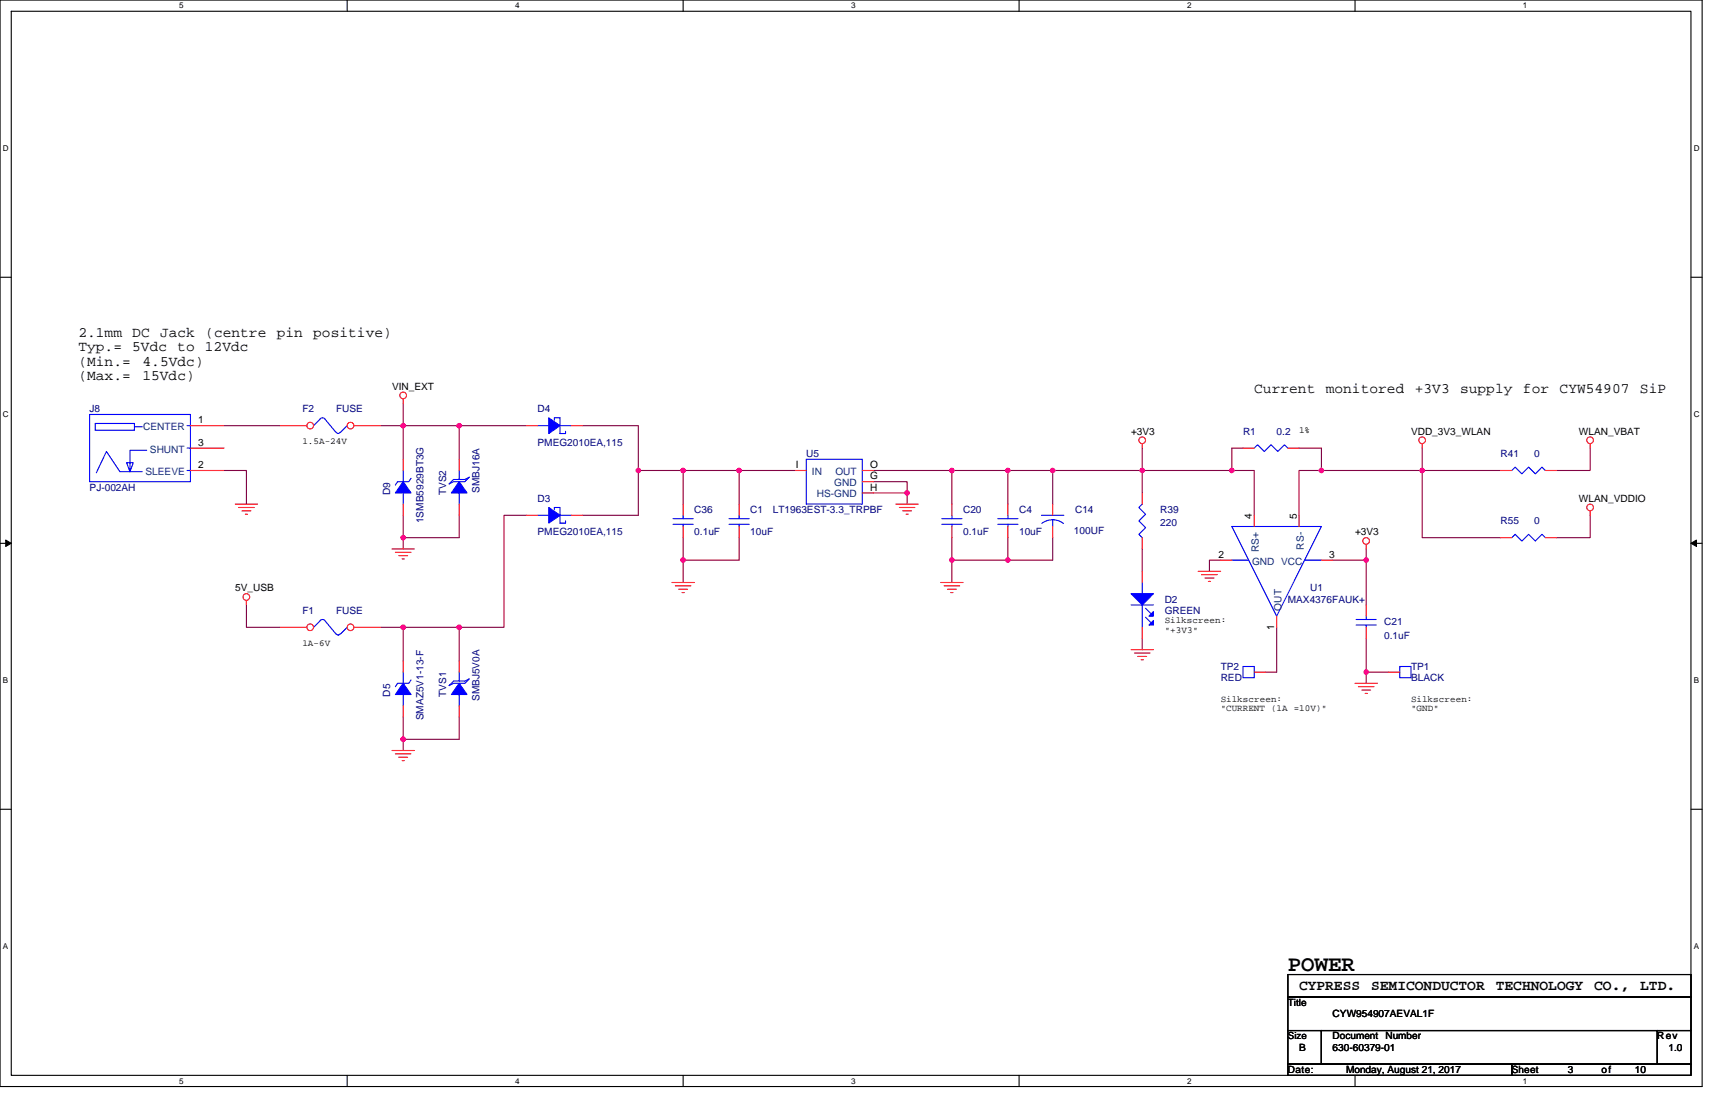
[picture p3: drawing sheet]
<svg xmlns="http://www.w3.org/2000/svg" width="432mm" height="279mm" viewBox="0 0 432 279" stroke-linecap="round" stroke-linejoin="round" font-family="sans-serif">
<path d="M0 0h428.6v273.5h-428.6zM2.8 2.8h422.9v267.9h-422.9z" fill="none" stroke="#000" stroke-width=".28"/>
<g fill="#fff">
<path d="M45.1 .3h1.1v2.3h-1.1z"/>
<path d="M45.1 271h1.1v2.2h-1.1z"/>
</g>
<path d="M87.4 0v2.8M87.4 270.7v2.8" fill="none" stroke="#000" stroke-width=".28"/>
<g fill="#fff">
<path d="M129.7 .3h1.1v2.3h-1.1z"/>
<path d="M129.7 271h1.1v2.2h-1.1z"/>
</g>
<path d="M172 0v2.8M172 270.7v2.8" fill="none" stroke="#000" stroke-width=".28"/>
<g fill="#fff">
<path d="M214.3 .3h1.1v2.3h-1.1z"/>
<path d="M214.3 271h1.1v2.2h-1.1z"/>
</g>
<path d="M256.6 0v2.8M256.6 270.7v2.8" fill="none" stroke="#000" stroke-width=".28"/>
<g fill="#fff">
<path d="M298.9 .3h1.1v2.3h-1.1z"/>
<path d="M298.9 271h1.1v2.2h-1.1z"/>
</g>
<path d="M341.2 0v2.8M341.2 270.7v2.8" fill="none" stroke="#000" stroke-width=".28"/>
<g fill="#fff">
<path d="M383.5 .3h1.1v2.3h-1.1z"/>
<path d="M383.5 271h1.1v2.2h-1.1z"/>
<path d="M.7 36.3h1.5v2.3h-1.5z"/>
<path d="M426.5 36.3h1.4v2.3h-1.4z"/>
<path d="M.7 103.3h1.5v2.2h-1.5z"/>
<path d="M426.5 103.3h1.4v2.2h-1.4z"/>
</g>
<path d="M0 69.8h2.8M425.7 69.8h2.9" fill="none" stroke="#000" stroke-width=".28"/>
<g fill="#fff">
<path d="M.7 170.2h1.4v2.3h-1.4z"/>
<path d="M426.5 170.2h1.3v2.3h-1.3z"/>
</g>
<path d="M0 136.8h2.8M425.7 136.8h2.9" fill="none" stroke="#000" stroke-width=".28"/>
<path d="M1.4 135.9l1.4 .9-1.4 .8zM425.7 136.8l1.4-.9v1.7z" fill="#000" stroke="#000" stroke-width=".25"/>
<g fill="#fff">
<path d="M.7 237.2h1.4v2.2h-1.4z"/>
<path d="M426.4 237.2h1.4v2.2h-1.4z"/>
</g>
<path d="M0 203.7h2.8M425.7 203.7h2.9M324.3 245.3h101.4v5.7h-101.4zM324.3 251h101.4v8.4h-101.4zM324.3 259.4h8.4v8.5h-8.4zM332.7 259.4h84.6v8.5h-84.6zM417.3 259.4h8.4v8.5h-8.4zM324.3 267.9h56.3v2.8h-56.3zM380.6 267.9h45.1v2.8h-45.1z" fill="none" stroke="#000" stroke-width=".28"/>
<g fill="none" stroke="#800040" stroke-width=".28">
<path d="M56.4 118.4h5.6v8.5M56.4 107.1h14.1M101.5 101.5v5.6h-5.6M115.6 107.1h-14.1v8.5M132.5 107.1h-16.9v8.5M146.6 107.1h14.1v11.3M160.7 118.4v11.3h-14.1M160.7 118.4h11.3M172 118.4v8.5M172 118.4h14.1M186.1 118.4v8.5M186.1 118.4h14.1"/>
<path d="M219.9 118.4h19.8M253.8 118.4h-14.1v8.5M253.8 118.4v8.5M253.8 118.4h11.2M287.6 112.8v5.6h22.6v-5.6h2.8M310.2 118.4h5.6v11.3M327.1 112.8h5.6v5.6M332.7 118.4h-5.6v11.3M332.7 118.4h25.4v16.9h19.7M358.1 112.8v5.6h19.7M400.4 112.8v5.6h-8.5M101.5 129.7v5.6h14.1v-5.6"/>
<path d="M101.5 135.3v2.9M132.5 129.7h-5.6v28.2h-11.3M172 135.3v5.7M186.1 135.3v5.7h-14.1M219.9 121.2h8.5v2.9M219.9 124.1h8.5v2.8M239.7 135.3v5.7M253.8 135.3v5.7M265 135.3v5.7h-11.2M287.6 124.1v-5.7h-22.6v8.5M287.6 138.2v5.6M344 138.2v2.8"/>
<path d="M400.4 129.7v5.6h-8.5M62 152.3v5.6h8.5M95.9 157.9h5.6M115.6 157.9v8.5M115.6 157.9h-14.1v8.5M172 141v5.6M239.7 141h14.1M239.7 141v5.6M307.3 141h-2.8v2.8M321.4 157.9v11.3h-2.8M335.5 141h8.5M344 141v11.3"/>
<path d="M287.6 160.7v2.8M344 160.7v8.5M344 169.2v2.8M344 169.2h5.6M101.5 180.5v5.6h14.1v-5.6M101.5 186.1v2.8"/>
</g>
<g fill="#f0f" stroke="#f0f" stroke-width=".28">
<circle cx="101.5" cy="135.3" r=".56"/>
<circle cx="101.5" cy="107.1" r=".56"/>
<circle cx="115.6" cy="107.1" r=".56"/>
<circle cx="101.5" cy="186.1" r=".57"/>
<circle cx="101.5" cy="157.9" r=".57"/>
<circle cx="115.6" cy="157.9" r=".57"/>
<circle cx="172" cy="141" r=".56"/>
<circle cx="186.1" cy="118.4" r=".56"/>
<circle cx="172" cy="118.4" r=".56"/>
<circle cx="160.7" cy="118.4" r=".55"/>
<circle cx="228.4" cy="124.1" r=".56"/>
<circle cx="239.6" cy="141" r=".55"/>
<circle cx="253.7" cy="141" r=".55"/>
<circle cx="239.6" cy="118.4" r=".55"/>
<circle cx="265" cy="118.4" r=".55"/>
<circle cx="287.6" cy="118.4" r=".55"/>
<circle cx="253.7" cy="118.4" r=".55"/>
<circle cx="310.1" cy="118.4" r=".55"/>
<circle cx="358.1" cy="118.4" r=".55"/>
<circle cx="332.7" cy="118.4" r=".55"/>
<circle cx="344" cy="141" r=".55"/>
<circle cx="344" cy="169.2" r=".55"/>
</g>
<g fill="none" stroke="#f00" stroke-width=".28">
<path d="M101.5 100.4v1.1M132.5 107.1h2.8M143.8 107.1h2.8M200.2 118.4h2.8M217.1 118.4h2.8M287.6 111.7v1.1M358.1 111.7v1.1M400.4 111.7v1.1M59.2 126.9h5.7M60.1 127.7h3.9M60.9 128.6h2.3M61.8 129.4h.5"/>
<path d="M98.7 138.2h5.6M99.5 139h4M100.4 139.9h2.2M172 132.5v2.8M172 126.9v2.8M217.1 121.2h2.8M217.1 124.1h2.8M225.6 126.9h5.6M226.4 127.7h4M227.3 128.6h2.2M228.1 129.4h.6M239.7 132.5v2.8"/>
<path d="M239.7 126.9v2.8M315.8 129.7v2.8M327.1 129.7v2.8M344 137v1.2M400.4 128.6v1.1M62 151.1v1.2M101.2 140.7h.6M169.2 146.6h5.6M170 147.5h4M170.9 148.3h2.2M171.7 149.2h.6M236.9 146.6h5.6"/>
<path d="M237.7 147.5h3.9M238.5 148.3h2.3M239.4 149.2h.5M301.7 143.8h5.6M302.5 144.7h4M303.4 145.5h2.2M304.2 146.3h.6M307.3 141h2.9M321.4 155.1v2.8M332.7 141h2.8M101.5 177.6v2.9M101.5 166.4v2.8"/>
<path d="M284.8 163.5h5.6M285.6 164.4h4M286.5 165.2h2.2M287.3 166.1h.6M341.2 172h5.6M342 172.8h3.9M342.9 173.7h2.2M343.7 174.5h.6M98.7 188.9h5.6M99.5 189.8h4M100.4 190.6h2.2M101.2 191.5h.6"/>
<circle cx="101.5" cy="99.5" r=".84"/>
<circle cx="287.6" cy="110.8" r=".84"/>
<circle cx="358.1" cy="110.8" r=".84"/>
<circle cx="400.4" cy="110.8" r=".84"/>
<circle cx="344" cy="136.2" r=".84"/>
<circle cx="400.4" cy="127.7" r=".84"/>
<circle cx="62" cy="150.3" r=".84"/>
</g>
<g fill="none" stroke="#00f" stroke-width=".28">
<path d="M79 107.1l1.8-1.8 .6-.1 .4 .2 2.8 3.4M85.6 108.8a.55 .55 0 0 1-.5 .3 .55 .55 0 0 1-.5-.3M87.4 107.1l-1.7 1.7M135.3 107.1h2.9M139.6 105.7v-.5h1.4v3.9h1.4v-.5M141 107.1h2.8M203 115.6h14.1v11.3h-14.1zM169.5 130.6h5M169.5 132h5M172 132v.5M172 129.7v.9M237.1 130.6h5.1"/>
<path d="M237.1 132h5.1M239.7 132v.5M239.7 129.7v.9M310.2 132.5h22.5l-11.3 22.6zM310.2 141h4.2M328.5 141h4.2M101.5 174.8v2.8M101.5 169.2v2.8M103.5 171.2l-.6 .8h-2.8l-.6 .8"/>
</g>
<g fill="#00f" stroke="#00f" stroke-width=".28">
<path d="M138.2 105.2l2.8 1.9-2.8 2z" fill-rule="evenodd"/>
<path d="M101.5 172l2 2.8h-4z" fill-rule="evenodd"/>
</g>
<circle cx="78.1" cy="107.1" r=".84" fill="#fff" stroke="#f00" stroke-width=".28"/>
<path d="M70.5 107.1h6.8" fill="none" stroke="#f00" stroke-width=".28"/>
<circle cx="88.3" cy="107.1" r=".84" fill="#fff" stroke="#f00" stroke-width=".28"/>
<g fill="none" stroke="#f00" stroke-width=".28">
<path d="M89.1 107.1h6.8M101.5 115.6v2.8M115.6 115.6v2.8M313 112.8h2.8M324.3 112.8h2.8M377.8 118.4h2.8M389.1 118.4h2.8M101.5 126.9v2.8M115.6 126.9v2.8M132.5 129.7h2.8M143.8 129.7h2.8M186.1 132.5v2.8"/>
<path d="M186.1 126.9v2.8M253.8 132.5v2.8M253.8 126.9v2.8M265 126.9v2.8M265 132.5v2.8M287.6 135.3v2.9M287.6 124.1v2.8M287.6 157.9v2.8M287.6 143.8v2.8M344 157.9v2.8M344 152.3v2.8M115.6 177.6v2.9"/>
<path d="M115.6 166.4v2.8M315.8 169.2h2.8M349.6 169.2h2.8"/>
</g>
<g fill="none" stroke="#00f" stroke-width=".28">
<path d="M101.5 118.4v2.8M115.6 118.4v2.3M315.8 112.8l.8-.8 1.7 1.6 1.7-1.6 1.7 1.6 1.7-1.6 .9 .8M380.6 118.4l.9-.8 1.7 1.7 1.7-1.7 1.7 1.7 1.6-1.7 .9 .8M101.5 124.1v2.8M103.5 120.4l-.6 .8h-2.8l-.6 .9M113.1 121.8l1.1-1.1h2.8l1.2-.6-1.2 1.1h-2.8zM115.6 124.1v2.8M135.3 129.7h2.9M139.6 128.3v-.6h1.4v4h1.4v-.6M141 129.7h2.8M183.6 130.6h5"/>
<path d="M183.6 132h5M186.1 132v.5M186.1 129.7v.9M251.2 130.6h5.1M251.2 132h5.1M253.8 132v.5M253.8 129.7v.9M262.2 129.7h5.7M262.3 131.8l1.3-.7 1.4-.3 1.5 .3 1.3 .7M265 130.8v1.7M287.6 126.9l-.9 .8 1.7 1.7-1.7 1.7 1.7 1.7-1.7 1.7 .9 .8M80.6 156.2l.6-.3 .6 .3"/>
<path d="M80.6 156.2l-1.6 1.7M81.8 156.2l2.8 3.4M85.6 159.5a.55 .55 0 0 1-.5 .4 .55 .55 0 0 1-.5-.4M87.4 157.9l-1.7 1.7M284.8 152.3h5.6M287.6 146.6v2.8M287.6 152.3v5.6M288.4 153.1l1.5 1.4M288.4 155.4l1.5 1.4M341.4 155.9h5.1M341.4 157.3h5.1M344 157.3v.6"/>
<path d="M344 155.1v.8M114.2 171.4h2.8l1.2-.5-1.2 1.1h-2.8l-1.1 .6zM115.6 174.8v2.8M115.6 169.2v2.2M313 167.8h2.8v2.8h-2.8zM352.4 167.8h2.9v2.8h-2.9z"/>
</g>
<g fill="#00f" stroke="#00f" stroke-width=".28">
<path d="M138.2 127.7l2.8 2-2.8 2z" fill-rule="evenodd"/>
<path d="M115.6 172l2 2.8h-4z" fill-rule="evenodd"/>
<path d="M101.5 121.2l2 2.9h-4z" fill-rule="evenodd"/>
<path d="M115.6 121.2l2 2.9h-4z" fill-rule="evenodd"/>
<path d="M284.8 149.4h5.6l-2.8 2.9z" fill-rule="evenodd"/>
<path d="M290.4 154v1.1h-1.1z" fill-rule="evenodd"/>
<path d="M289.3 157.3l1.1-1.1v1.1z" fill-rule="evenodd"/>
</g>
<circle cx="78.1" cy="157.9" r=".84" fill="#fff" stroke="#f00" stroke-width=".28"/>
<path d="M70.5 157.9h6.8" fill="none" stroke="#f00" stroke-width=".28"/>
<circle cx="88.3" cy="157.9" r=".84" fill="#fff" stroke="#f00" stroke-width=".28"/>
<path d="M47.9 118.4h8.5M47.9 112.8h8.5M47.9 107.1h8.5M377.8 135.3h2.8M389.1 135.3h2.8M89.1 157.9h6.8" fill="none" stroke="#f00" stroke-width=".28"/>
<path d="M22.6 104.3h25.3v16.9h-25.3zM24 106.6h9.8v1.7h-9.8zM33.8 107.4h2M35.8 118.7h-5.6l-3.4-5.1-2.5 5.4M37 113.3h-4.3v5.4l-.8-2.2h1.7l-.9 2.2M47.1 107.1h.8M47.1 112.8h.8M47.1 118.4h.8M380.6 135.3l.9-.8 1.7 1.7 1.7-1.7 1.7 1.7 1.6-1.7 .9 .8" fill="none" stroke="#00f" stroke-width=".28"/>
<g fill="#f0f" stroke="#f0f" stroke-width=".28">
<circle cx="101.5" cy="135.3" r=".56"/>
<circle cx="101.5" cy="107.1" r=".56"/>
<circle cx="115.6" cy="107.1" r=".56"/>
<circle cx="101.5" cy="186.1" r=".57"/>
<circle cx="101.5" cy="157.9" r=".57"/>
<circle cx="115.6" cy="157.9" r=".57"/>
<circle cx="172" cy="141" r=".56"/>
<circle cx="186.1" cy="118.4" r=".56"/>
<circle cx="172" cy="118.4" r=".56"/>
<circle cx="160.7" cy="118.4" r=".55"/>
<circle cx="228.4" cy="124.1" r=".56"/>
<circle cx="239.6" cy="141" r=".55"/>
<circle cx="253.7" cy="141" r=".55"/>
<circle cx="239.6" cy="118.4" r=".55"/>
<circle cx="265" cy="118.4" r=".55"/>
<circle cx="287.6" cy="118.4" r=".55"/>
<circle cx="253.7" cy="118.4" r=".55"/>
<circle cx="310.1" cy="118.4" r=".55"/>
<circle cx="358.1" cy="118.4" r=".55"/>
<circle cx="332.7" cy="118.4" r=".55"/>
<circle cx="344" cy="141" r=".55"/>
<circle cx="344" cy="169.2" r=".55"/>
</g>
<text font-size="5.6" x="324.3" y="244.3">POWER</text>
<g font-size="3.7">
<text x="19.7" y="84.7">2.1mm</text>
<text x="19.7" y="88.4">Typ.= 5Vdc to 12Vdc</text>
<text x="33.3" y="84.7">DC</text>
<text x="40.3" y="84.7">Jack</text>
<text x="51.7" y="84.7">(centre</text>
<text x="69.7" y="84.7">pin</text>
<text x="78.9" y="84.7">positive)</text>
<text x="19.7" y="92">(Min.=</text>
<text x="19.7" y="95.7">(Max.=</text>
<text x="35.9" y="95.7">15Vdc)</text>
<text x="35.9" y="92">4.5Vdc)</text>
<text x="315.8" y="98.8">Current</text>
<text x="333.8" y="98.8">monitored</text>
<text x="356.2" y="98.8">+3V3</text>
<text x="367.6" y="98.8">supply</text>
<text x="383.4" y="98.8">for</text>
<text x="392.7" y="98.8">CYW54907</text>
<text x="412.9" y="98.8">SiP</text>
<text x="327.1" y="249.2">CYPRESS</text>
<text x="345.2" y="249.2">SEMICONDUCTOR</text>
<text x="376.6" y="249.2">TECHNOLOGY</text>
<text x="401.4" y="249.2">CO.,</text>
<text x="413" y="249.2">LTD.</text>
</g>
<g font-size="2.5">
<text x="98.7" y="98.1">VIN_EXT</text>
<text x="49.9" y="106.6">1</text>
<text x="49.9" y="112.2">3</text>
<text x="284.8" y="109.4">+3V3</text>
<text x="355.3" y="109.4">VDD_3V3_WLAN</text>
<text x="397.6" y="109.4">WLAN_VBAT</text>
<text x="49.9" y="117.8">2</text>
<text x="200.3" y="117.8">I</text>
<text x="219.1" y="117.8">O</text>
<text x="219.1" y="120.7">G</text>
<text x="219.1" y="123.5">H</text>
<text x="315.2" y="130.6" transform="rotate(-90 315.2 130.6)">4</text>
<text x="326.5" y="130.6" transform="rotate(-90 326.5 130.6)">5</text>
<text x="397.6" y="126.3">WLAN_VDDIO</text>
<text x="341.2" y="134.8">+3V3</text>
<text x="306.8" y="140.4">2</text>
<text x="334.7" y="140.4">3</text>
<text x="59.2" y="148.9">5V_USB</text>
<text x="320.8" y="158.5" transform="rotate(-90 320.8 158.5)">1</text>
<text x="324.3" y="253.2">Title</text>
<text x="335.5" y="256">CYW954907AEVAL1F</text>
<text x="324.3" y="261.6">Size</text>
<text x="335.5" y="261.6">Document</text>
<text x="348.8" y="261.6">Number</text>
<text x="417.3" y="261.6">Rev</text>
<text x="327.1" y="264.5">B</text>
<text x="335.5" y="264.5">630-60379-01</text>
<text x="420.1" y="264.5">1.0</text>
<text x="324.3" y="270.1">Date:</text>
<text x="338.9" y="270.1">Monday, August 21, 2017</text>
<text x="380.6" y="270.1">Sheet</text>
<text x="394.7" y="270.1">3</text>
<text x="403.2" y="270.1">of</text>
<text x="411.6" y="270.1">10</text>
</g>
<g font-size="2.5" fill="#000080">
<text x="22.6" y="103.8">J8</text>
<text x="76.1" y="103.8">F2</text>
<text x="84.6" y="103.8">FUSE</text>
<text x="135.3" y="103.8">D4</text>
<text x="135.3" y="112.2">PMEG2010EA,115</text>
<text x="313" y="109.4">R1</text>
<text x="321.4" y="109.4">0.2</text>
<text x="203" y="115">U5</text>
<text x="377.8" y="115">R41</text>
<text x="386.3" y="115">0</text>
<text x="22.6" y="123.5">PJ-002AH</text>
<text x="98.2" y="124.6" transform="rotate(-90 98.2 124.6)">D9</text>
<text x="112.3" y="124.6" transform="rotate(-90 112.3 124.6)">TVS2</text>
<text x="120.8" y="124.1" transform="rotate(-90 120.8 124.1)">SMBJ16A</text>
<text x="106.7" y="131.7" transform="rotate(-90 106.7 131.7)">1SMB5929BT3G</text>
<text x="135.3" y="126.3">D3</text>
<text x="174.8" y="129.1">C36</text>
<text x="188.9" y="129.1">C1</text>
<text x="194.6" y="129.1">LT1963EST-3.3_TRPBF</text>
<text x="242.5" y="129.1">C20</text>
<text x="256.6" y="129.1">C4</text>
<text x="270.7" y="129.1">C14</text>
<text x="292.1" y="129.1">R39</text>
<text x="377.8" y="132">R55</text>
<text x="386.3" y="132">0</text>
<text x="135.3" y="134.8">PMEG2010EA,115</text>
<text x="174.8" y="134.8">0.1uF</text>
<text x="188.9" y="134.8">10uF</text>
<text x="242.5" y="134.8">0.1uF</text>
<text x="256.6" y="134.8">10uF</text>
<text x="270.4" y="134.5">100UF</text>
<text x="292.1" y="132.5">220</text>
<text x="329.9" y="148.9">U1</text>
<text x="76.1" y="154.5">F1</text>
<text x="84.6" y="154.5">FUSE</text>
<text x="293.2" y="151.7">D2</text>
<text x="293.2" y="154.5">GREEN</text>
<text x="324.3" y="151.7">MAX4376FAUK+</text>
<text x="348.5" y="157.3">C21</text>
<text x="348.5" y="160.7">0.1uF</text>
<text x="307.3" y="168.6">TP2</text>
<text x="307.3" y="171.4">RED</text>
<text x="355.3" y="168.6">TP1</text>
<text x="355.3" y="171.4">BLACK</text>
<text x="98.2" y="175.4" transform="rotate(-90 98.2 175.4)">D5</text>
<text x="112.3" y="175.4" transform="rotate(-90 112.3 175.4)">TVS1</text>
<text x="120.8" y="176.5" transform="rotate(-90 120.8 176.5)">SMBJ5V0A</text>
<text x="106.7" y="181.3" transform="rotate(-90 106.7 181.3)">SMAZ5V1-13-F</text>
</g>
<g font-size="2.5" fill="#004080">
<text x="36.1" y="108.3">CENTER</text>
<text x="37.8" y="113.9">SHUNT</text>
<text x="36.6" y="119.6">SLEEVE</text>
<text x="204.4" y="119.6">IN</text>
<text x="210.3" y="119.6">OUT</text>
<text x="205.7" y="125.2">HS-GND</text>
<text x="210" y="122.4">GND</text>
<text x="315.2" y="142.1">GND VCC</text>
<text x="317" y="139" transform="rotate(-90 317 139)">RS+</text>
<text x="328.3" y="138.3" transform="rotate(-90 328.3 138.3)">RS-</text>
<text x="322.6" y="153.7" transform="rotate(-90 322.6 153.7)">OUT</text>
</g>
<g font-size="2.3">
<text x="76.1" y="111.8">1.5A-24V</text>
<text x="327.1" y="109">1%</text>
<text x="293.2" y="156.9">Silkscreen:</text>
<text x="293.2" y="159.3">&quot;+3V3&quot;</text>
<text x="76.1" y="162.6">1A-6V</text>
<text x="307.3" y="176.7">Silkscreen:</text>
<text x="307.3" y="179">&quot;CURRENT (1A =10V)&quot;</text>
<text x="355.3" y="176.7">Silkscreen:</text>
<text x="355.3" y="179">&quot;GND&quot;</text>
</g>
<g font-size="2">
<text x="45.1" y="2.1">5</text>
<text x="129.7" y="2.1">4</text>
<text x="214.3" y="2.1">3</text>
<text x="298.9" y="2.1">2</text>
<text x="383.5" y="2.1">1</text>
<text x=".7" y="38.1">D</text>
<text x="426.5" y="38.1">D</text>
<text x=".7" y="105.1">C</text>
<text x="426.5" y="105.1">C</text>
<text x=".7" y="172">B</text>
<text x="426.5" y="172">B</text>
<text x=".7" y="239">A</text>
<text x="426.5" y="239">A</text>
<text x="45.1" y="272.8">5</text>
<text x="129.7" y="272.8">4</text>
<text x="214.3" y="272.8">3</text>
<text x="298.9" y="272.8">2</text>
<text x="383.5" y="272.8">1</text>
</g>
</svg>
